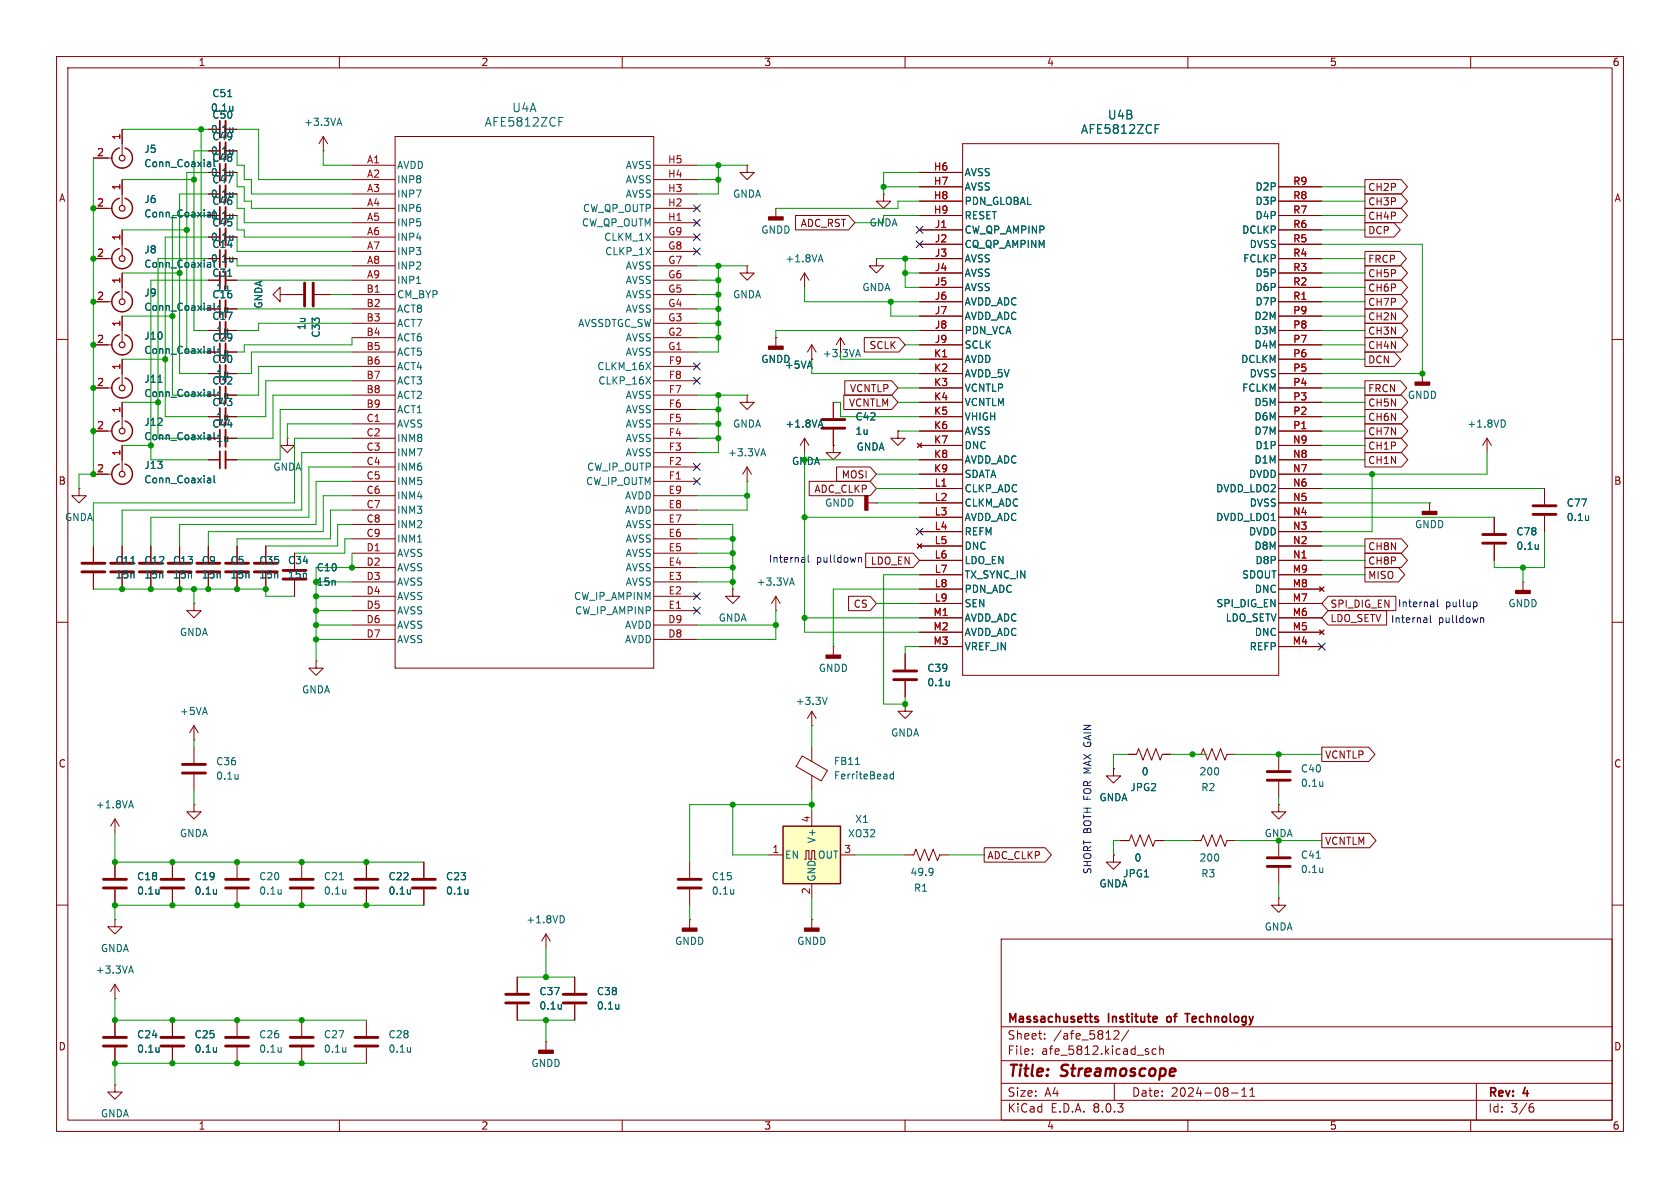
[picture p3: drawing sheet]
<svg xmlns="http://www.w3.org/2000/svg" width="297mm" height="210mm" viewBox="0 0 297 210" stroke-linecap="round" stroke-linejoin="round" font-family="sans-serif">
<g fill="none" stroke="#840000" stroke-width=".18">
<path d="M10 10h277v190h-277zM12 12h273v186h-273zM60 10v2M110 10v2M160 10v2M210 10v2M260 10v2M16.5 36.8h3.3M21.6 31.8v4.5M39.9 26.7h2M39.9 30.5h2M39.9 34.3h2"/>
<path d="M39.9 38.1h2M62.2 29.2h7.6M62.2 31.8h7.6M62.2 34.3h7.6M62.2 36.8h7.6M62.2 39.4h7.6M69.8 24.1h45.8v94h-45.8zM115.6 29.2h7.6M115.6 31.8h7.6M115.6 34.3h7.6M115.6 36.8h7.6M115.6 39.4h7.6"/>
<path d="M132.1 29.2v1.3h1.2l-1.2 1.3-1.3-1.3h1.3M132.1 29.2h.1M137.2 36.8h.1M137.2 36.8v1.6M156.2 34.3v1.3h1.3l-1.3 1.2-1.3-1.2h1.3M156.2 34.3h.1M10 60h2M16.5 45.7h3.3M16.5 53.3h3.3M21.6 40.6v4.6M21.6 48.3v4.5M21.6 55.9v4.6"/>
<path d="M36.8 49.5h2.1M36.8 54.6h2.1M39.9 41.9h2M39.9 49.5h2M39.9 54.6h2M39.9 45.7h2M49.5 52.1v-1.3l-1.2 1.3 1.2 1.2v-1.2h1.3M50.8 52.1h.1M50.8 52.1h2.8M55.6 52.1h2.8M62.2 41.9h7.6M62.2 44.5h7.6"/>
<path d="M62.2 47h7.6M62.2 49.5h7.6M62.2 52.1h7.6M62.2 54.6h7.6M62.2 57.2h7.6M62.2 59.7h7.6M115.6 41.9h7.6M115.6 44.5h7.6M115.6 47h7.6M115.6 49.5h7.6M115.6 52.1h7.6M115.6 54.6h7.6"/>
<path d="M115.6 57.2h7.6M115.6 59.7h7.6M137.2 59.7h.1M137.2 59.7v1.5M142.2 48.3l-.7 1.2M142.2 48.3v2.5M142.2 48.3l.8 1.2M148.6 59.7l-.8 1.3M148.6 59.7v2.5M148.6 59.7l.8 1.3M285 60h2M16.5 76.2h3.3"/>
<path d="M16.5 68.6h3.3M16.5 61h3.3M21.6 63.5v4.6M21.6 71.1v4.6M36.8 77.5h2.1M36.8 73.7h2.1M39.9 77.5h2M39.9 73.7h2M62.2 62.2h7.6M62.2 64.8h7.6M62.2 67.3h7.6M62.2 69.9h7.6"/>
<path d="M62.2 72.4h7.6M62.2 74.9h7.6M62.2 77.5h7.6M115.6 62.2h7.6M115.6 64.8h7.6M115.6 67.3h7.6M115.6 69.9h7.6M115.6 72.4h7.6M115.6 74.9h7.6M115.6 77.5h7.6M132.1 69.9v1.2h1.2l-1.2 1.3-1.3-1.3h1.3M132.1 69.9h.1"/>
<path d="M143.5 61l-.8 1.2M143.5 61v2.5M143.5 61l.8 1.2M251.5 66h.1M251.5 66v1.6M262.9 77.5l-.8 1.2M262.9 77.5v2.5M262.9 77.5l.8 1.2M16.5 96.5v2.8M21.6 96.5v2.8M31.7 96.5v2.8M36.8 81.3h2.1"/>
<path d="M39.9 81.3h2M41.9 96.5v2.8M47 96.5v2.8M62.2 80h7.6M62.2 82.6h7.6M62.2 85.1h7.6M62.2 87.6h7.6M62.2 90.2h7.6M62.2 92.7h7.6M62.2 95.3h7.6M62.2 97.8h7.6M115.6 80h7.6"/>
<path d="M115.6 82.6h7.6M115.6 85.1h7.6M115.6 87.6h7.6M115.6 90.2h7.6M115.6 92.7h7.6M115.6 95.3h7.6M115.6 97.8h7.6M252.7 88.9h.1M252.7 88.9v1.5M264.2 91.4v2.8M264.2 96.3v2.8M273 86.4v2.8"/>
<path d="M273 91.2v2.8M10 110h2M16.5 101.3v2.8M21.6 101.3v2.8M31.7 101.3v2.8M41.9 101.3v2.8M47 101.3v2.8M62.2 100.3h7.6M62.2 102.9h7.6M62.2 105.4h7.6M62.2 108h7.6M62.2 110.5h7.6"/>
<path d="M62.2 113h7.6M115.6 100.3h7.6M115.6 102.9h7.6M115.6 105.4h7.6M115.6 108h7.6M115.6 110.5h7.6M115.6 113h7.6M129.5 104.1v1.3h1.3l-1.3 1.3-1.2-1.3h1.2M129.5 104.1h.1M147.3 114.3h.1M147.3 114.3v1.5M160 115.6v2.8"/>
<path d="M285 110h2M141.8 133.6l4.5 2.6-1.1 1.8-4.5-2.5zM143.5 128.3h.1M143.5 125.7v2.6M143.5 132.1v2.5M143.5 137.1v2.6M143.5 125.7l-.8 1.3M143.5 125.7l.8 1.3M160 124.5v1.2h1.3l-1.3 1.3-1.3-1.3h1.3M160 124.5h.1M160 120.4v2.8M10 160h2"/>
<path d="M285 160h2M143.5 162.6h.1M143.5 162.6v1.5M177 166h108v32h-108zM60 198v2M110 198v2M160 198v2M177 194.5h108M177 191.5h108M177 187.5h108M177 181.5h108M182.5 186.3v.1"/>
<path d="M182.5 185.5v.1M184.7 183.6v.1M184.7 182.8v.1M197 182.3l.5-.1 .2 .1 .1 .3-.9 1.1h.9M197 191.5v3M199.5 182.1l-1.3 2M204.4 185.5l-.4-.1-.3 .3v.4l.1 .2h.6M205 185.5l.2-.1 .4 .1 .1 .9M205 184.9v1.5M210 198v2M217.7 193.2h1.2M219.5 193.8h.9"/>
<path d="M219.5 192.7l.5-.4v1.5M221 193.8h.8M221 192.7l.4-.4v1.5M260 198v2M261 191.5v6.5M270.6 195.7h.3l.3 .3-.1 .5-.5 .1M271 195.1l-.4 .1"/>
</g>
<g fill="none" stroke="#840000" stroke-width=".3">
<path d="M38.9 25.1v3.1M38.9 29v3M38.9 32.8v3M38.9 36.6v3M38.9 40.4v3M38.9 44.2v3M38.9 48v3.1M38.9 53.1v3M38.9 72.1v3.1M38.9 75.9v3.1M38.9 79.8v3M193.6 179.8h.5"/>
<path d="M206.3 179.8v.7M209.5 179.2h.8M209.9 179.2v1.5M193.6 180.1l.5 .2 .1 .2-.2 .2-.4-.1"/>
</g>
<path d="M39.9 25.1v3.1M39.9 29v3M39.9 32.8v3M39.9 36.6v3M39.9 40.4v3M39.9 44.2v3M39.9 48v3.1M39.9 53.1v3M39.9 72.1v3.1M39.9 75.9v3.1M39.9 79.8v3" fill="none" stroke="#840000" stroke-width=".33"/>
<g fill="none" stroke="#006464" stroke-width=".18">
<path d="M41.2 22.6v.8M41.2 26.4v.8M41.2 30.2v.9M41.2 34v.9M41.2 37.8v.9M98.8 21.5h.5M98.8 20.8h.7M36.8 54h.3l.1 .2v.7M37.2 46.6v.7M37.2 47.2l-.4 .1M37.2 54.8l-.4 .1M37.2 54.3l-.4 .1"/>
<path d="M37.8 53.6v1.1M37.9 47.2l.1 .1M40.3 48.8h.7M41.2 41.6v.9M41.2 45.5v.8M41.2 46.2h-.1M73.7 50.1h.7M144.8 45.9h.6M145.1 45l.4 1.3M27.9 67.6h.8M36.8 61.6h.3l.1 .2v.7M36.8 69.3h.3l.1 .1v.7"/>
<path d="M36.8 76.9h.3l.1 .2v.6M37.2 77.7h-.4M37.2 77.2h-.4M37.2 70.1h-.4M37.2 69.6h-.4M37.2 62.4l-.4 .1M37.2 61.9l-.4 .1M37.8 61.2v1.1M37.8 68.8v1.1M37.8 76.5v1.1M114.2 66.6l.8 1.3M115 66.6l-.8 1.3"/>
<path d="M151.4 62.7h.6M151.7 61.8l.4 1.3M265.7 74.2a.68 .68 0 0 1 .4 .7 .68 .68 0 0 1-.4 .6M23.2 99.6h.7M272 96.3v.8M272 97h-.1M280.8 91.2v.8M280.8 91.9v.1M146.2 123.3l-.4 1.2M151.2 135.1h.8M158 136.4v1.3M158 136.9l-.4-.1-.3 .3 .2 .5h.5"/>
<path d="M167.8 120.4v.8M167.8 121.1v.1"/>
</g>
<g fill="none" stroke="#840000" stroke-width=".51">
<path d="M53.8 50v4.1M55.4 50v4.1M14.5 99.6h4M19.6 99.6h4M29.7 99.6h4.1M39.9 99.6h4M45 99.6h4M262.1 96h4.1M262.1 94.5h4.1M271 90.9h4.1M271 89.4h4.1M14.5 101.1h4"/>
<path d="M19.6 101.1h4M29.7 101.1h4.1M39.9 101.1h4M45 101.1h4M158 118.6h4.1M158 120.1h4.1"/>
</g>
<path d="M21.1 35.1a1.81 1.81 0 0 0-1 2.7 1.81 1.81 0 0 0 3 0 1.81 1.81 0 0 0-1-2.7M21.1 43.9a1.81 1.81 0 0 0-1 2.8 1.81 1.81 0 0 0 3 0 1.81 1.81 0 0 0-1-2.8M21.1 51.6a1.81 1.81 0 0 0-1 2.8 1.81 1.81 0 0 0 3 0 1.81 1.81 0 0 0-1-2.8M21.1 59.2a1.81 1.81 0 0 0-1 2.8 1.81 1.81 0 0 0 3 0 1.81 1.81 0 0 0-1-2.8M21.1 74.4a1.81 1.81 0 0 0-1 2.8 1.81 1.81 0 0 0 3 0 1.81 1.81 0 0 0-1-2.8M21.1 66.8a1.81 1.81 0 0 0-1 2.8 1.81 1.81 0 0 0 3 0 1.81 1.81 0 0 0-1-2.8" fill="none" stroke="#840000" stroke-width=".25"/>
<g fill="none" stroke="#840000" stroke-width=".2">
<circle cx="21.6" cy="36.8" r=".51"/>
<circle cx="21.6" cy="53.3" r=".51"/>
<circle cx="21.6" cy="45.7" r=".51"/>
<circle cx="21.6" cy="68.6" r=".51"/>
<circle cx="21.6" cy="76.2" r=".51"/>
<circle cx="21.6" cy="61" r=".51"/>
</g>
<g fill="#840000" stroke="#840000" stroke-width=".25">
<path d="M135.9 61.2h2.5v.5h-2.5z"/>
<path d="M146 115.8h2.6v.5h-2.6z"/>
<path d="M250.2 67.6h2.5v.5h-2.5z"/>
<path d="M135.9 38.4h2.5v.5h-2.5z"/>
<path d="M251.5 90.4h2.5v.5h-2.5z"/>
<path d="M142.2 164.1h2.6v.5h-2.6z"/>
</g>
<path d="M138.4 146.1h10.2v10.1h-10.2z" fill="#ffffc2"/>
<path d="M21.1 26.2a1.81 1.81 0 0 0-1 2.8 1.81 1.81 0 0 0 3 0 1.81 1.81 0 0 0-1-2.8M21.1 82a1.81 1.81 0 0 0-1 2.8 1.81 1.81 0 0 0 3 0 1.81 1.81 0 0 0-1-2.8M138.4 146.1h10.2v10.1h-10.2z" fill="none" stroke="#840000" stroke-width=".25"/>
<g fill="none" stroke="#840000" stroke-width=".18">
<path d="M16.5 27.9h3.3M16.5 36.8h2.5M21.6 22.9v4.5M21.6 31.8v2.5M39.9 22.9h2M39.9 30.5h2M39.9 38.1h2M39.9 26.7h2M39.9 34.3h2M57.1 26.7h.1M57.1 24.1l-.7 1.3M57.1 24.1v2.6"/>
<path d="M57.1 24.1l.8 1.3M140.6 38.1h9.4l1.1 1.3-1.1 1.2h-9.4zM162.6 30.5h7.6M162.6 33h7.6M162.6 35.6h7.6M162.6 38.1h7.6M170.2 25.4h55.9v94h-55.9zM226.1 33h7.6M226.1 35.6h7.6M226.1 38.1h7.6M241.3 34.3h6.4l1.1 1.3-1.1 1.2h-6.4zM241.3 39.4h5.1l1.2 1.2-1.2 1.3h-5.1z"/>
<path d="M241.3 31.7h6.4l1.1 1.3-1.1 1.3h-6.4zM241.3 36.8h6.4l1.1 1.3-1.1 1.3h-6.4zM16.5 45.7h2.5M16.5 53.3h2.5M21.6 40.6v2.6M21.6 48.3v2.5M21.6 55.9v2.5M36.8 58.4h2.1M36.8 54.6h2.1M36.8 49.5h2.1M39.9 58.4h2M39.9 45.7h2"/>
<path d="M39.9 54.6h2M39.9 41.9h2M39.9 49.5h2M50.8 52.1h.1M50.8 52.1h2.8M55.6 52.1h2.8M132.1 47v1.3h1.2l-1.2 1.2-1.3-1.2h1.3M132.1 47h.1M137.2 59.7h.1M152.8 59.7h6.1l1.1 1.3-1.1 1.2h-6.1zM154.9 45.7v1.3h1.3l-1.3 1.3-1.2-1.3h1.2M154.9 45.7h.1"/>
<path d="M162.6 58.4h7.6M162.6 40.6h7.6M162.6 43.2h7.6M162.6 45.7h7.6M162.6 48.3h7.6M162.6 50.8h7.6M162.6 53.3h7.6M162.6 55.9h7.6M226.1 58.4h7.6M226.1 40.6h7.6M226.1 43.2h7.6M226.1 45.7h7.6"/>
<path d="M226.1 48.3h7.6M226.1 50.8h7.6M226.1 53.3h7.6M226.1 55.9h7.6M241.3 54.6h6.5l1.1 1.3-1.1 1.3h-6.5zM241.3 57.1h6.5l1.1 1.3-1.1 1.3h-6.5zM241.3 59.7h6.5l1.1 1.3-1.1 1.2h-6.5zM241.3 52.1h6.4l1.1 1.2-1.1 1.3h-6.4zM241.3 49.5h6.4l1.1 1.3-1.1 1.3h-6.4zM241.3 44.4h6.2l1.1 1.3-1.1 1.3h-6.2zM241.3 47h6.4l1.1 1.3-1.1 1.2h-6.4zM16.5 61h2.5"/>
<path d="M16.5 68.6h2.5M16.5 76.2h2.5M21.6 63.5v2.5M21.6 71.1v2.6M21.6 78.7v4.6M36.8 62.2h2.1M36.8 66h2.1M36.8 69.9h2.1M36.8 73.7h2.1M36.8 77.5h2.1M39.9 62.2h2M39.9 66h2"/>
<path d="M39.9 69.9h2M39.9 73.7h2M39.9 77.5h2M50.8 77.5v1.2h1.3l-1.3 1.3-1.3-1.3h1.3M50.8 77.5h.1M142.2 77.5l-.7 1.2M142.2 77.5v2.5M142.2 77.5l.8 1.2M147.3 78.7v1.3h1.3l-1.3 1.3-1.3-1.3h1.3M147.3 78.7h.1M147.3 71.1v2.8M147.3 75.9v2.8"/>
<path d="M149.2 69.8h8.4l1.1 1.3-1.1 1.3h-8.4zM149.3 67.3h8.3l1.1 1.3-1.1 1.3h-8.3zM158.7 76.2v1.3h1.3l-1.3 1.2-1.2-1.2h1.2M158.7 76.2h.1M162.2 78.4l.7 .7M162.6 66h7.6M162.6 61h7.6M162.6 63.5h7.6M162.6 68.6h7.6M162.6 71.1h7.6M162.6 73.7h7.6M162.6 76.2h7.6"/>
<path d="M162.6 78.7h7.6M162.9 78.4l-.7 .7M226.1 66h7.6M226.1 61h7.6M226.1 63.5h7.6M226.1 68.6h7.6M226.1 71.1h7.6M226.1 73.7h7.6M226.1 76.2h7.6M226.1 78.7h7.6M241.3 69.8h6.5l1.1 1.3-1.1 1.3h-6.5zM241.3 77.5h6.4l1.1 1.2-1.1 1.3h-6.4z"/>
<path d="M241.3 74.9h6.5l1.1 1.3-1.1 1.3h-6.5zM241.3 72.4h6.5l1.1 1.3-1.1 1.2h-6.5zM241.3 67.3h6.3l1.1 1.3-1.1 1.3h-6.3zM241.3 62.2h5.2l1.1 1.3-1.1 1.3h-5.2zM14 86.4v1.2h1.2l-1.2 1.3-1.3-1.3h1.3M14 86.4h.1M16.5 83.8h3.3M16.5 96.5v2.8M21.6 96.5v2.8M26.7 96.5v2.8M31.7 96.5v2.8M36.8 96.5v2.8"/>
<path d="M36.8 81.3h2.1M39.9 81.3h2M41.9 96.5v2.8M47 96.5v2.8M52.1 97.8v2.8M132.1 85.1h.1M132.1 82.6l-.8 1.2M132.1 82.6v2.5M132.1 82.6l.7 1.2M143.1 85.1h10.7l1.1 1.3-1.1 1.2h-10.7zM147.9 82.5h5.9l1.1 1.3-1.1 1.3h-5.9zM153 97.8h8.4l1.2 1.3-1.2 1.2h-8.4z"/>
<path d="M153.4 88.9h1.5M154.9 88.9h.1M162.2 96.1l.7 .8M162.6 88.9h7.6M162.6 83.8h7.6M162.6 81.3h7.6M162.6 86.4h7.6M162.6 91.4h7.6M162.6 94h7.6M162.6 96.5h7.6M162.6 99.1h7.6M162.9 96.1l-.7 .8"/>
<path d="M226.1 88.9h7.6M226.1 83.8h7.6M226.1 81.3h7.6M226.1 86.4h7.6M226.1 91.4h7.6M226.1 94h7.6M226.1 96.5h7.6M226.1 99.1h7.6M241.3 80h6.5l1.1 1.3-1.1 1.3h-6.5zM241.3 97.8h6.4l1.1 1.3-1.1 1.2h-6.4zM241.3 95.2h6.5l1.1 1.3-1.1 1.3h-6.5zM264.2 91.4v2.8"/>
<path d="M264.2 96.3v2.8M273 86.4v2.8M273 91.2v2.8M16.5 101.3v2.8M21.6 101.3v2.8M26.7 101.3v2.8M31.7 101.3v2.8M34.3 106.7v1.3h1.3l-1.3 1.2-1.3-1.2h1.3M34.3 106.7h.1M36.8 101.3v2.8M41.9 101.3v2.8M47 101.3v2.8"/>
<path d="M52.1 102.6v2.8M55.9 116.8v1.3h1.2l-1.2 1.3-1.3-1.3h1.3M55.9 116.8h.1M137.2 108h.1M137.2 105.4l-.8 1.3M137.2 105.4v2.6M137.2 105.4l.7 1.3M150 105.4h3.8l1.1 1.3-1.1 1.3h-3.8zM160 115.6v2.8M162.6 101.6h7.6M162.6 104.1h7.6M162.6 106.7h7.6"/>
<path d="M162.6 109.2h7.6M162.6 111.8h7.6M162.6 114.3h7.6M226.1 101.6h7.6M226.1 104.1h7.6M226.1 106.7h7.6M226.1 109.2h7.6M226.1 111.8h7.6M226.1 114.3h7.6M233.3 111.4l.8 .7M233.3 103.8l.8 .7M234.1 111.4l-.8 .7"/>
<path d="M234.1 103.8l-.8 .7M234.8 107.9h10.3v2.6h-10.3l-1.1-1.3zM234.8 105.4h12v2.6h-12l-1.1-1.3zM241.3 100.3h5.9l1.1 1.3-1.1 1.3h-5.9zM269.2 102.9h.1M269.2 102.9v1.5M34.3 130.8h.1M34.3 128.3v2.5M34.3 132.1v2.8M34.3 136.9v2.8M34.3 128.3l-.8 1.2M34.3 128.3l.8 1.2"/>
<path d="M160 120.4v2.8M196.8 135.9v1.3h1.3l-1.3 1.2-1.2-1.2h1.2M196.8 135.9h.1M199.4 133.4h1.5l.4-1.1 .8 2.1 .7-2.1 .8 2.1 .7-2.1 .8 2.1 .4-1h1.5M210.8 133.4h1.5l.4-1.1 .8 2.1 .7-2.1 .8 2.1 .8-2.1 .7 2.1 .4-1h1.5M226.1 133.4v2.7M226.1 138.2v2.8M233.7 132.1h8.3l1.1 1.3-1.1 1.2h-8.3zM20.3 144.8l-.7 1.3M20.3 144.8v2.5M20.3 152.4v2.8M20.3 157.2v2.8"/>
<path d="M20.3 144.8l.8 1.3M30.5 152.4v2.8M30.5 157.2v2.8M34.3 142.2v1.3h1.3l-1.3 1.3-1.3-1.3h1.3M34.3 142.2h.1M41.9 152.4v2.8M41.9 157.2v2.8M53.3 152.4v2.8M53.3 157.2v2.8M64.8 152.4v2.8M64.8 157.2v2.8M74.9 152.4v2.8"/>
<path d="M74.9 157.2v2.8M121.9 152.4v2.8M121.9 157.2v2.8M135.9 151.1h2.5M142.2 151.9h.3v-1.5h.5v1.5h.5v-1.5h.5v1.5h.3M143.5 143.5v2.6M143.5 156.2v2.6M148.6 151.1h2.5M160 151.1h1.5l.4-1 .8 2 .7-2 .8 2 .8-2 .7 2 .4-1h1.5M174 149.9h10.8l1.1 1.2-1.1 1.3h-10.8zM196.8 151.1v1.3h1.3l-1.3 1.3-1.2-1.3h1.2M196.8 151.1h.1"/>
<path d="M198.1 148.6h1.5l.4-1 .8 2 .7-2 .8 2 .8-2 .7 2 .4-1h1.5M210.8 148.6h1.5l.4-1 .8 2 .7-2 .8 2 .8-2 .7 2 .4-1h1.5M226.1 142.2v1.3h1.2l-1.2 1.3-1.3-1.3h1.3M226.1 142.2h.1M226.1 158.8v1.2h1.2l-1.2 1.3-1.3-1.3h1.3M226.1 158.8h.1M226.1 148.6v2.8M226.1 153.4v2.8M233.7 147.3h8.5l1.1 1.3-1.1 1.3h-8.5zM20.3 176.5h.1M20.3 162.6v1.2h1.3l-1.3 1.3-1.3-1.3h1.3M20.3 162.6h.1"/>
<path d="M20.3 174v2.5M20.3 174l-.7 1.3M20.3 174l.8 1.3M91.4 172.7v2.8M91.4 177.5v2.8M96.5 165.1v2.5M96.5 165.1l-.7 1.3M96.5 165.1l.8 1.3M101.6 172.7v2.8M101.6 177.5v2.8M121.9 162.6h.1M121.9 162.6v1.5"/>
<path d="M20.3 191.8v1.2h1.3l-1.3 1.3-1.3-1.3h1.3M20.3 191.8h.1M20.3 180.3v2.8M20.3 185.2v2.8M30.5 180.3v2.8M30.5 185.2v2.8M41.9 180.3v2.8M41.9 185.2v2.8M53.3 180.3v2.8M53.3 185.2v2.8M64.8 180.3v2.8M64.8 185.2v2.8"/>
<path d="M96.5 184.2h.1M96.5 184.2v1.5"/>
</g>
<g fill="#840000" stroke="#840000" stroke-width=".25">
<path d="M152.9 87.6h.5v2.6h-.5z"/>
<path d="M95.2 185.7h2.6v.5h-2.6z"/>
<path d="M120.6 164.1h2.6v.5h-2.6z"/>
<path d="M268 104.4h2.5v.5h-2.5z"/>
</g>
<g fill="none" stroke="#006464" stroke-width=".18">
<path d="M40.3 17.1h.7M41.2 18.8v.8M36.8 28.6h.3M36.8 29h.3M37.2 28.8v.7M37.2 29.4l-.4 .1M37.9 29.4l.1 .1M41.2 22.6v.8M41.2 26.4v.8M41.2 30.2v.9M41.2 34v.9M41.2 37.8v.9"/>
<path d="M59.7 21.8h.6M60 20.9l.4 1.3M204.2 22.8h.5M204.2 22h.7M36.8 54h.3l.1 .2v.7M37.2 46.6v.7M37.2 47.2l-.4 .1M37.2 54.8l-.4 .1M37.2 54.3l-.4 .1M37.8 53.6v1.1M37.9 47.2l.1 .1M40.3 48.8h.7"/>
<path d="M41.2 41.6v.9M41.2 45.5v.8M41.2 46.2h-.1M27.9 67.6h.8M36.8 61.6h.3l.1 .2v.7M36.8 69.3h.3l.1 .1v.7M36.8 76.9h.3l.1 .2v.6M37.2 62.4l-.4 .1M37.2 61.9l-.4 .1M37.2 77.7h-.4M37.2 77.2h-.4M37.2 70.1h-.4"/>
<path d="M37.2 69.6h-.4M37.8 61.2v1.1M37.8 68.8v1.1M37.8 76.5v1.1M134.9 79.3l.4 1.3M144.8 75.1h.6M145.1 74.2l.4 1.3M23.2 99.6h.7M36.8 84.5h.3l.1 .2v.7M37.2 85.3l-.4 .1M37.2 84.8l-.4 .1M37.8 84.1v1.1l.2 .2"/>
<path d="M134.6 80.2h.6M272 96.3v.8M272 97h-.1M280.8 91.2v.8M280.8 91.9v.1M139.7 103.1h.6M140 102.2l.4 1.2M42.1 136.9v.8M42.1 137.6l-.1 .1M167.8 120.4v.8M167.8 121.1v.1M233.9 138.2v.8"/>
<path d="M233.9 138.9h-.1M22.9 142.5h.6M23.2 141.5l.4 1.3M28.1 157.2v.9M28.1 157.9v.1M38.3 157.2v.9M38.3 157.9l-.1 .1M49.7 157.2v.9M49.7 157.9l-.1 .1M60 155.5h.7M61.1 157.2v.9M61.1 157.9v.1"/>
<path d="M72.6 157.2v.9M72.6 157.9l-.1 .1M82.7 157.2v.9M82.7 157.9v.1M129.7 157.2v.9M129.7 157.9v.1M164.8 153.5l.1 .1a1.07 1.07 0 0 1-.1 1M164.9 154l-.1 .2M232.7 151.7h.7M233.9 153.4v.8M233.9 154.1l-.1 .1M22.9 171.7h.6"/>
<path d="M23.2 170.8l.4 1.2M99.2 177.5v.9M99.2 178.3h.1M99.3 161.9a.68 .68 0 0 1 .5 .6 .68 .68 0 0 1-.5 .6M109.4 177.5v.9M109.4 178.3h-.1M28.1 185.2v.8M28.1 185.9h.1M38.3 185.2v.8M38.3 185.9h-.1M49.7 185.2v.8M49.7 185.9h-.1"/>
<path d="M61.1 185.2v.8M61.1 185.9h.1M72.6 185.2v.8M72.6 185.9h-.1"/>
</g>
<path d="M39.9 21.3v3.1M39.9 56.9v3M39.9 60.7v3.1M39.9 64.5v3.1M39.9 68.3v3.1" fill="none" stroke="#840000" stroke-width=".33"/>
<path d="M38.9 21.3v3.1M38.9 56.9v3M38.9 60.7v3.1M38.9 64.5v3.1M38.9 68.3v3.1" fill="none" stroke="#840000" stroke-width=".3"/>
<g fill="none" stroke="#840000" stroke-width=".51">
<path d="M145.3 74.2h4.1M145.3 75.7h4.1M24.6 99.6h4.1M34.8 99.6h4.1M24.6 101.1h4.1M34.8 101.1h4.1M50 100.8h4.1M50 102.4h4.1M32.3 136.7h4M32.3 135.1h4M224 137.9h4.1M224 136.4h4.1"/>
<path d="M18.3 157h4.1M18.3 155.4h4.1M28.4 157h4.1M28.4 155.4h4.1M39.9 157h4M39.9 155.4h4M51.3 157h4.1M51.3 155.4h4.1M62.7 157h4.1M62.7 155.4h4.1M72.9 157h4.1M72.9 155.4h4.1"/>
<path d="M119.9 157h4.1M119.9 155.4h4.1M224 153.2h4.1M224 151.6h4.1M89.4 177.3h4.1M89.4 175.8h4.1M99.6 177.3h4M99.6 175.8h4M18.3 184.9h4.1M18.3 183.4h4.1M28.4 184.9h4.1M28.4 183.4h4.1"/>
<path d="M39.9 184.9h4M39.9 183.4h4M51.3 184.9h4.1M51.3 183.4h4.1M62.7 184.9h4.1M62.7 183.4h4.1"/>
</g>
<g fill="none" stroke="#840000" stroke-width=".2">
<circle cx="21.6" cy="27.9" r=".51"/>
<circle cx="21.6" cy="83.8" r=".51"/>
</g>
<g fill="none" stroke="#0000c2" stroke-width=".18">
<path d="M142.2 98.6l.1 .8M142.3 99.3l-.1 .1M142.3 98.8l-.1 .1M142.9 98.1v1.1l.2 .2M151.8 98.7l.2-.2 .3 .1v.8M252.2 109.3l.1 .8M252.3 110l-.2 .1M252.3 109.5l-.2 .1M252.9 108.8v1.1l.1 .2M253.4 106.5l.1 .8M253.5 107.2l-.1 .1M253.5 106.7l-.1 .1"/>
<path d="M254.1 106v1.1l.2 .2M260.6 106.4l.4 .1 .1 .2v.4l-.5 .2M261.8 109.3l.1-.1 .3 .1 .1 .8"/>
</g>
<g fill="none" stroke="#009600" stroke-width=".18">
<path d="M16.5 27.9v55.9h-2.5v2.6M21.6 31.8h12.7M21.6 22.9h15.2M35.6 22.9v31.7M36.8 34.3h-5.1v31.7h5.1M36.8 38.1h-6.3v31.8h6.3M36.8 30.5h-3.8v31.7h3.8M36.8 26.7h-2.5v31.7h2.5M41.9 26.7v2.5h1.3v2.6h1.2v2.5h17.8M41.9 30.5v2.5h1.3v2.6h1.2v1.2h17.8M41.9 22.9h3.8v8.9h16.5M41.9 34.3v2.5h1.3v2.6h19"/>
<path d="M41.9 38.1v2.5h1.3v1.3h19M57.1 26.7v2.5h5.1M123.2 29.2h8.9M123.2 31.8h3.8M127 29.2v5.1h-3.8M156.2 33h6.4M162.6 35.6h-3.9v1.2h-21.5M162.6 38.1h-6.4v1.3h-5.1M162.6 30.5h-6.4v3.8M233.7 33h7.6M233.7 35.6h7.6M233.7 38.1h7.6"/>
<path d="M21.6 40.6h11.4M21.6 48.3h10.1M21.6 55.9h8.9M36.8 41.9h-7.6v31.8h7.6M36.8 49.5h-10.1v31.8h10.1M36.8 45.7h-8.9v31.8h8.9M41.9 41.9v2.6h20.3M41.9 45.7v1.3h20.3M41.9 49.5h20.3M41.9 54.6h20.3M58.4 52.1h3.8M62.2 57.2h-16.5v1.2h-3.8"/>
<path d="M62.2 59.7v1.3h-19v1.2h-1.3M123.2 49.5h3.8M123.2 47h8.9M123.2 54.6h3.8M123.2 57.2h3.8M123.2 52.1h3.8M123.2 59.7h3.8M127 47v15.2h-3.8M142.2 50.8v2.5h20.4M154.9 45.7h7.7M157.5 53.3v2.6h5.1M160 45.7v5.1h2.6"/>
<path d="M160 48.3h2.6M162.6 58.4h-25.4v1.3M233.7 43.2h17.8v22.8h-17.8M233.7 40.6h7.6M233.7 45.7h7.6M233.7 48.3h7.6M233.7 50.8h7.6M233.7 55.9h7.6M233.7 53.3h7.6M233.7 58.4h7.6M21.6 71.1h6.3M21.6 63.5h7.6"/>
<path d="M21.6 78.7h5.1M62.2 62.2h-17.8v3.8h-2.5M62.2 64.8h-16.5v5.1h-3.8M62.2 69.9h-13.9v7.6h-6.4M62.2 67.3h-15.2v6.4h-5.1M62.2 72.4h-12.7v8.9h-7.6M62.2 77.5h-10.1v11.4h-35.6v7.6M62.2 74.9h-11.4v2.6M123.2 69.9h8.9M123.2 72.4h3.8M123.2 77.5h3.8M123.2 74.9h3.8"/>
<path d="M127 69.9v10.1h-3.8M143.5 63.5v2.5h19.1M147.3 71.1h1.3v2.6h14M148.6 63.5h14M158.7 76.2h3.9M158.7 71.1h3.9M158.7 68.6h3.9M160 61h2.6M233.7 73.7h7.6M233.7 76.2h7.6M233.7 71.1h7.6M233.7 68.6h7.6"/>
<path d="M233.7 63.5h7.6M233.7 61h7.6M233.7 78.7h7.6M62.2 90.2h-3.8v5.1h-16.5v1.2M62.2 87.6h-5.1v6.4h-20.3v2.5M62.2 80h-8.9v10.2h-31.7v6.3M62.2 95.3h-1.2v2.5h-8.9M62.2 82.6h-7.6v8.8h-27.9v5.1M62.2 85.1h-6.3v7.6h-24.2v3.8M62.2 92.7h-2.5v3.8h-12.7M62.2 97.8v2.5h-6.3v16.5M123.2 87.6h8.9"/>
<path d="M123.2 95.3h6.3M123.2 92.7h6.3v11.4M123.2 97.8h6.3M132.1 85.1v5.1h-8.9M142.2 81.3h20.4M142.2 80v31.8h20.4M142.2 91.4h20.4M154.9 86.4h7.7M154.9 83.8h7.7M154.9 88.9h7.7M233.7 81.3h7.6M233.7 86.4h39.3"/>
<path d="M233.7 91.4h30.5M233.7 88.9h19M233.7 96.5h7.6M233.7 99.1h7.6M242.6 83.8v10.2h-8.9M262.9 80v3.8h-29.2M273 94v6.3h-8.8v-1.2M16.5 104.1h30.5v1.3h5.1M34.3 104.1v2.6M55.9 113h6.3M55.9 105.4h6.3M55.9 102.9h6.3"/>
<path d="M55.9 108h6.3M55.9 110.5h6.3M123.2 102.9h6.3M123.2 100.3h6.3M123.2 110.5h14M137.2 108v5h-14M142.2 109.2h20.4M154.9 106.7h7.7M162.6 104.1h-15.3v10.2M162.6 114.3h-2.6v1.3M162.6 101.6h-6.4v22.9h3.8v-1.3M233.7 101.6h7.6"/>
<path d="M269.2 100.3v2.6M34.3 130.8v1.3M34.3 139.7v2.5M143.5 128.3v3.8M143.5 139.7v3.8M199.4 133.4h-2.6v2.5M207 133.4h6.4M218.4 133.4h15.3M20.3 147.3v5.1h54.6M129.5 142.2v8.9h6.4M143.5 158.8v3.8M143.5 142.2h-21.6v10.2"/>
<path d="M151.1 151.1h8.9M167.6 151.1h6.4M198.1 148.6h-1.3v2.5M205.7 148.6h5.1M218.4 148.6h15.3M226.1 141v1.2M226.1 156.2v2.6M20.3 176.5v3.8h44.5M74.9 160h-54.6v2.6M91.4 172.7h10.2M96.5 167.6v5.1M121.9 160v2.6"/>
<path d="M64.8 188h-44.5v3.8M91.4 180.3h10.2M96.5 180.3v3.9"/>
</g>
<g fill="none" stroke="#000084" stroke-width=".18">
<path d="M122.6 38.8l1.2 1.2M122.6 36.2l1.2 1.2M123.8 38.8l-1.2 1.2M123.8 36.2l-1.2 1.2M122.6 41.3l1.2 1.2M122.6 43.8l1.2 1.3M123.8 41.3l-1.2 1.2M123.8 43.8l-1.2 1.3M162 40l1.2 1.2M162 42.6l1.2 1.2M163.2 40l-1.2 1.2M163.2 42.6l-1.2 1.2"/>
<path d="M122.6 64.2l1.2 1.2M122.6 66.7l1.2 1.2M123.8 64.2l-1.2 1.2M123.8 66.7l-1.2 1.2M122.6 84.5l1.2 1.2M122.6 81.9l1.2 1.3M123.8 84.5l-1.2 1.2M123.8 81.9l-1.2 1.3M162 93.4l1.2 1.2M163.2 93.4l-1.2 1.2M122.6 104.8l1.2 1.2M122.6 107.3l1.2 1.3"/>
<path d="M123.8 104.8l-1.2 1.2M123.8 107.3l-1.2 1.3M233.1 113.7l1.2 1.2M234.3 113.7l-1.2 1.2"/>
</g>
<g fill="#009600" stroke="#009600" stroke-width=".18">
<circle cx="55.9" cy="108" r=".46"/>
<circle cx="55.9" cy="110.5" r=".46"/>
<circle cx="55.9" cy="113" r=".46"/>
<circle cx="62.2" cy="100.3" r=".46"/>
<circle cx="127" cy="59.7" r=".46"/>
<circle cx="127" cy="54.6" r=".46"/>
<circle cx="127" cy="52.1" r=".46"/>
<circle cx="142.2" cy="91.4" r=".46"/>
<circle cx="127" cy="57.2" r=".46"/>
<circle cx="127" cy="69.9" r=".46"/>
<circle cx="16.5" cy="53.3" r=".46"/>
<circle cx="16.5" cy="68.6" r=".46"/>
<circle cx="16.5" cy="61" r=".46"/>
<circle cx="29.2" cy="63.5" r=".46"/>
<circle cx="30.5" cy="55.9" r=".46"/>
<circle cx="27.9" cy="71.1" r=".46"/>
<circle cx="16.5" cy="45.7" r=".46"/>
<circle cx="31.7" cy="48.3" r=".46"/>
<circle cx="34.3" cy="31.8" r=".46"/>
<circle cx="35.6" cy="22.9" r=".46"/>
<circle cx="16.5" cy="36.8" r=".46"/>
<circle cx="33" cy="40.6" r=".46"/>
<circle cx="16.5" cy="76.2" r=".46"/>
<circle cx="26.7" cy="78.7" r=".46"/>
<circle cx="129.5" cy="102.9" r=".46"/>
<circle cx="132.1" cy="87.6" r=".46"/>
<circle cx="129.5" cy="95.3" r=".46"/>
<circle cx="129.5" cy="100.3" r=".46"/>
<circle cx="129.5" cy="97.8" r=".46"/>
<circle cx="160" cy="48.3" r=".46"/>
<circle cx="157.5" cy="53.3" r=".46"/>
<circle cx="143.5" cy="142.2" r=".46"/>
<circle cx="142.2" cy="109.2" r=".46"/>
<circle cx="160" cy="124.5" r=".46"/>
<circle cx="127" cy="29.2" r=".46"/>
<circle cx="127" cy="31.8" r=".46"/>
<circle cx="127" cy="49.5" r=".46"/>
<circle cx="127" cy="47" r=".46"/>
<circle cx="127" cy="72.4" r=".46"/>
<circle cx="127" cy="74.9" r=".46"/>
<circle cx="160" cy="45.7" r=".46"/>
<circle cx="156.2" cy="33" r=".46"/>
<circle cx="127" cy="77.5" r=".46"/>
<circle cx="47" cy="104.1" r=".46"/>
<circle cx="41.9" cy="104.1" r=".46"/>
<circle cx="36.8" cy="104.1" r=".46"/>
<circle cx="31.7" cy="104.1" r=".46"/>
<circle cx="26.7" cy="104.1" r=".46"/>
<circle cx="55.9" cy="105.4" r=".46"/>
<circle cx="55.9" cy="102.9" r=".46"/>
<circle cx="64.8" cy="152.4" r=".46"/>
<circle cx="64.8" cy="160" r=".46"/>
<circle cx="96.5" cy="180.3" r=".46"/>
<circle cx="53.3" cy="180.3" r=".46"/>
<circle cx="96.5" cy="172.7" r=".46"/>
<circle cx="30.5" cy="152.4" r=".46"/>
<circle cx="20.3" cy="152.4" r=".46"/>
<circle cx="16.5" cy="83.8" r=".46"/>
<circle cx="21.6" cy="104.1" r=".46"/>
<circle cx="34.3" cy="104.1" r=".46"/>
<circle cx="41.9" cy="160" r=".46"/>
<circle cx="30.5" cy="160" r=".46"/>
<circle cx="20.3" cy="160" r=".46"/>
<circle cx="53.3" cy="152.4" r=".46"/>
<circle cx="53.3" cy="160" r=".46"/>
<circle cx="41.9" cy="152.4" r=".46"/>
<circle cx="30.5" cy="180.3" r=".46"/>
<circle cx="30.5" cy="188" r=".46"/>
<circle cx="41.9" cy="180.3" r=".46"/>
<circle cx="53.3" cy="188" r=".46"/>
<circle cx="41.9" cy="188" r=".46"/>
<circle cx="20.3" cy="180.3" r=".46"/>
<circle cx="20.3" cy="188" r=".46"/>
<circle cx="226.1" cy="133.4" r=".46"/>
<circle cx="226.1" cy="148.6" r=".46"/>
<circle cx="210.8" cy="133.4" r=".46"/>
<circle cx="242.6" cy="83.8" r=".46"/>
<circle cx="269.2" cy="100.3" r=".46"/>
<circle cx="251.5" cy="66" r=".46"/>
<circle cx="137.2" cy="110.5" r=".46"/>
<circle cx="129.5" cy="142.2" r=".46"/>
</g>
<g font-size="2.8" fill="#840000">
<text x="178" y="190.9">Title:</text>
<text x="187.7" y="190.9">Streamoscope</text>
</g>
<g font-size="2.1" fill="#006464">
<text x="85.6" y="22.6">AFE5812ZCF</text>
<text x="90.5" y="20">U4A</text>
<text x="191" y="23.9">AFE5812ZCF</text>
<text x="195.8" y="21.3">U4B</text>
</g>
<g font-size="2.1" fill="#840000">
<text x="178" y="184">Sheet:</text>
<text x="178" y="181.2">Massachusetts</text>
<text x="186.2" y="184">/afe_5812/</text>
<text x="196" y="181.2">Institute</text>
<text x="207" y="181.2">of</text>
<text x="210.9" y="181.2">Technology</text>
<text x="178" y="186.7">File:</text>
<text x="184.1" y="186.7">afe_5812.kicad_sch</text>
<text x="178" y="196.9">KiCad</text>
<text x="178" y="194.1">Size:</text>
<text x="184.7" y="194.1">A4</text>
<text x="185.7" y="196.9">E.D.A.</text>
<text x="193.3" y="196.9">8.0.3</text>
<text x="200" y="194.1">Date:</text>
<text x="207" y="194.1">2024-08-11</text>
<text x="263" y="194.3">Rev:</text>
<text x="263" y="196.9">Id:</text>
<text x="267.1" y="196.9">3/6</text>
<text x="269.4" y="194.3">4</text>
</g>
<g font-size="1.8" fill="#840000">
<text x="35" y="11.9">1</text>
<text x="85" y="11.9">2</text>
<text x="135" y="11.9">3</text>
<text x="185" y="11.9">4</text>
<text x="235" y="11.9">5</text>
<text x="285" y="11.9">6</text>
<text x="10.3" y="35.9">A</text>
<text x="241.8" y="34">CH2P</text>
<text x="285.3" y="35.9">A</text>
<text x="25.4" y="38.6">Conn_Coaxial 0.1u</text>
<text x="141.5" y="40.3">ADC_RST</text>
<text x="241.8" y="36.5">CH3P</text>
<text x="241.8" y="41.6">DCP</text>
<text x="241.8" y="39.1">CH4P</text>
<text x="37.2" y="46.6">0.1u</text>
<text x="241.8" y="46.7">FRCP</text>
<text x="241.8" y="51.8">CH6P</text>
<text x="241.8" y="49.2">CH5P</text>
<text x="241.8" y="56.8">CH2N</text>
<text x="241.8" y="59.4">CH3N</text>
<text x="241.8" y="54.3">CH7P</text>
<text x="138.6" y="65.4">+5VA</text>
<text x="153.6" y="61.9">SCLK</text>
<text x="241.8" y="61.9">CH4N</text>
<text x="241.8" y="64.5">DCN</text>
<text x="150.2" y="69.5">VCNTLP</text>
<text x="241.8" y="69.5">FRCN</text>
<text x="150" y="72.1">VCNTLM</text>
<text x="241.8" y="72.1">CH5N</text>
<text x="241.8" y="77.2">CH7N</text>
<text x="241.8" y="74.6">CH6N</text>
<text x="241.8" y="82.2">CH1N</text>
<text x="241.8" y="79.7">CH1P</text>
<text x="10.3" y="85.9">B</text>
<text x="143.9" y="87.3">ADC_CLKP</text>
<text x="148.7" y="84.8">MOSI</text>
<text x="285.3" y="85.9">B</text>
<text x="153.9" y="100">LDO_EN</text>
<text x="241.8" y="100">CH8P</text>
<text x="241.8" y="97.5">CH8N</text>
<text x="150.8" y="107.6">CS</text>
<text x="235.1" y="107.6">SPI_DIG_EN</text>
<text x="241.8" y="102.6">MISO</text>
<text x="235.1" y="110.2">LDO_SETV</text>
<text x="10.3" y="135.9">C</text>
<text x="234.2" y="134.3">VCNTLP</text>
<text x="285.3" y="135.9">C</text>
<text x="234.2" y="149.5">VCNTLM</text>
<text x="174.5" y="152.1">ADC_CLKP</text>
<text x="10.3" y="185.9">D</text>
<text x="285.3" y="185.9">D</text>
<text x="35" y="199.9">1</text>
<text x="85" y="199.9">2</text>
<text x="135" y="199.9">3</text>
<text x="185" y="199.9">4</text>
<text x="235" y="199.9">5</text>
<text x="285" y="199.9">6</text>
</g>
<g font-size="1.8" fill="#006464">
<text x="37.4" y="17.4">C51</text>
<text x="37.2" y="23.7">0.1u</text>
<text x="37.2" y="19.9">0.1u</text>
<text x="37.4" y="21.2">C50</text>
<text x="53.7" y="22.5">+3.3VA</text>
<text x="25.4" y="27.2">J5</text>
<text x="25.4" y="29.8">Conn_Coaxial</text>
<text x="37.2" y="27.5">0.1u</text>
<text x="37.4" y="25">C49</text>
<text x="37.4" y="28.8">C48</text>
<text x="37.2" y="31.3">0.1u</text>
<text x="37.2" y="35.2">0.1u</text>
<text x="37.4" y="32.6">C47</text>
<text x="70.1" y="30.1">AVDD</text>
<text x="70.1" y="32.6">INP8</text>
<text x="70.1" y="35.2">INP7</text>
<text x="110.5" y="35.2">AVSS</text>
<text x="110.5" y="32.6">AVSS</text>
<text x="110.5" y="30.1">AVSS</text>
<text x="129.5" y="35.2">GNDA</text>
<text x="170.4" y="31.3">AVSS</text>
<text x="170.4" y="33.9">AVSS</text>
<text x="221.9" y="33.9">D2P</text>
<text x="25.4" y="36.1">J6</text>
<text x="37.4" y="36.4">C46</text>
<text x="37.4" y="40.2">C45</text>
<text x="70.1" y="37.7">INP6</text>
<text x="70.1" y="40.2">INP5</text>
<text x="102.8" y="40.2">CW_QP_OUTM</text>
<text x="103" y="37.7">CW_QP_OUTP</text>
<text x="134.5" y="41.5">GNDD</text>
<text x="153.6" y="40.2">GNDA</text>
<text x="170.4" y="36.4">PDN_GLOBAL</text>
<text x="170.4" y="39">RESET</text>
<text x="170.4" y="41.5">CW_QP_AMPINP</text>
<text x="219.5" y="41.5">DCLKP</text>
<text x="221.9" y="39">D4P</text>
<text x="221.9" y="36.4">D3P</text>
<text x="25.4" y="45">J8</text>
<text x="25.4" y="47.5">Conn_Coaxial</text>
<text x="37.2" y="42.8">0.1u</text>
<text x="37.4" y="44">C14</text>
<text x="70.1" y="42.8">INP4</text>
<text x="70.1" y="45.3">INP3</text>
<text x="70.1" y="47.9">INP2</text>
<text x="106.7" y="42.8">CLKM_1X</text>
<text x="106.9" y="45.3">CLKP_1X</text>
<text x="110.5" y="47.9">AVSS</text>
<text x="138.8" y="46.6">+1.8VA</text>
<text x="170.4" y="44">CQ_QP_AMPINM</text>
<text x="170.4" y="46.6">AVSS</text>
<text x="219.7" y="46.6">FCLKP</text>
<text x="220.8" y="44">DVSS</text>
<text x="25.4" y="52.6">J9</text>
<text x="37.4" y="49.1">C31</text>
<text x="37.4" y="52.9">C16</text>
<text x="38.1" y="51.7">1u</text>
<text x="70.1" y="50.4">INP1</text>
<text x="70.1" y="52.9">CM_BYP</text>
<text x="110.5" y="52.9">AVSS</text>
<text x="110.5" y="50.4">AVSS</text>
<text x="129.5" y="52.9">GNDA</text>
<text x="152.4" y="51.7">GNDA</text>
<text x="170.4" y="49.1">AVSS</text>
<text x="170.4" y="51.7">AVSS</text>
<text x="221.9" y="51.7">D6P</text>
<text x="221.9" y="49.1">D5P</text>
<text x="25.4" y="55.2">Conn_Coaxial</text>
<text x="37.4" y="56.7">C17</text>
<text x="38.1" y="59.3">1u</text>
<text x="38.1" y="55.5">1u</text>
<text x="46.6" y="54.7" transform="rotate(-90 46.6 54.7)">GNDA</text>
<text x="54.2" y="58.5" transform="rotate(-90 54.2 58.5)">1u</text>
<text x="56.7" y="59.8" transform="rotate(-90 56.7 59.8)">C33</text>
<text x="70.1" y="55.5">ACT8</text>
<text x="70.1" y="58">ACT7</text>
<text x="102.1" y="58">AVSSDTGC_SW</text>
<text x="110.5" y="55.5">AVSS</text>
<text x="170.4" y="54.2">AVDD_ADC</text>
<text x="170.4" y="56.7">AVDD_ADC</text>
<text x="170.4" y="59.3">PDN_VCA</text>
<text x="221.7" y="59.3">D3M</text>
<text x="221.7" y="56.7">D2M</text>
<text x="221.9" y="54.2">D7P</text>
<text x="25.4" y="62.8">Conn_Coaxial</text>
<text x="25.4" y="60.2">J10</text>
<text x="37.4" y="60.6">C29</text>
<text x="37.4" y="64.4">C30</text>
<text x="38.1" y="63.1">1u</text>
<text x="70.1" y="60.6">ACT6</text>
<text x="70.1" y="63.1">ACT5</text>
<text x="70.1" y="65.6">ACT4</text>
<text x="105.5" y="65.6">CLKM_16X</text>
<text x="110.5" y="63.1">AVSS</text>
<text x="110.5" y="60.6">AVSS</text>
<text x="134.5" y="64.4">GNDD</text>
<text x="170.4" y="61.8">SCLK</text>
<text x="170.4" y="64.4">AVDD</text>
<text x="219.3" y="64.4">DCLKM</text>
<text x="221.7" y="61.8">D4M</text>
<text x="25.4" y="70.4">Conn_Coaxial</text>
<text x="25.4" y="67.9">J11</text>
<text x="37.4" y="72">C43</text>
<text x="37.4" y="68.2">C32</text>
<text x="38.1" y="70.7">1u</text>
<text x="38.1" y="66.9">1u</text>
<text x="70.1" y="68.2">ACT3</text>
<text x="70.1" y="70.7">ACT2</text>
<text x="105.7" y="68.2">CLKP_16X</text>
<text x="110.5" y="70.7">AVSS</text>
<text x="170.4" y="66.9">AVDD_5V</text>
<text x="170.4" y="69.4">VCNTLP</text>
<text x="170.4" y="72">VCNTLM</text>
<text x="219.5" y="69.4">FCLKM</text>
<text x="220.8" y="66.9">DVSS</text>
<text x="221.7" y="72">D5M</text>
<text x="248.8" y="70.7">GNDD</text>
<text x="25.4" y="75.5">J12</text>
<text x="37.4" y="75.8">C44</text>
<text x="38.1" y="74.5">1u</text>
<text x="70.1" y="73.3">ACT1</text>
<text x="70.1" y="75.8">AVSS</text>
<text x="110.5" y="75.8">AVSS</text>
<text x="110.5" y="73.3">AVSS</text>
<text x="129.5" y="75.8">GNDA</text>
<text x="138.8" y="75.8">+1.8VA</text>
<text x="151.1" y="77.1">1u</text>
<text x="151.1" y="74.5">C42</text>
<text x="170.4" y="74.5">VHIGH</text>
<text x="170.4" y="77.1">AVSS</text>
<text x="221.7" y="77.1">D7M</text>
<text x="221.7" y="74.5">D6M</text>
<text x="259.3" y="75.8">+1.8VD</text>
<text x="25.4" y="78">Conn_Coaxial</text>
<text x="25.4" y="83.1">J13</text>
<text x="38.1" y="78.3">1u</text>
<text x="48.2" y="83.4">GNDA</text>
<text x="70.1" y="78.3">INM8</text>
<text x="70.1" y="80.9">INM7</text>
<text x="70.1" y="83.4">INM6</text>
<text x="103.7" y="83.4">CW_IP_OUTP</text>
<text x="110.5" y="80.9">AVSS</text>
<text x="110.5" y="78.3">AVSS</text>
<text x="128.6" y="80.9">+3.3VA</text>
<text x="151.3" y="79.9">GNDA</text>
<text x="170.4" y="79.6">DNC</text>
<text x="170.4" y="82.1">AVDD_ADC</text>
<text x="221.7" y="82.1">D1M</text>
<text x="221.9" y="79.6">D1P</text>
<text x="25.4" y="85.6">Conn_Coaxial</text>
<text x="70.1" y="86">INM5</text>
<text x="70.1" y="88.5">INM4</text>
<text x="103.5" y="86">CW_IP_OUTM</text>
<text x="110.4" y="88.5">AVDD</text>
<text x="145.8" y="89.8">GNDD</text>
<text x="170.4" y="84.7">SDATA</text>
<text x="170.4" y="87.2">CLKP_ADC</text>
<text x="170.4" y="89.8">CLKM_ADC</text>
<text x="214.9" y="87.2">DVDD_LDO2</text>
<text x="220.7" y="84.7">DVDD</text>
<text x="220.8" y="89.8">DVSS</text>
<text x="276.9" y="89.8">C77</text>
<text x="11.4" y="92.3">GNDA</text>
<text x="70.1" y="91">INM3</text>
<text x="70.1" y="93.6">INM2</text>
<text x="110.4" y="91">AVDD</text>
<text x="110.5" y="93.6">AVSS</text>
<text x="170.4" y="92.3">AVDD_ADC</text>
<text x="170.4" y="94.8">REFM</text>
<text x="214.9" y="92.3">DVDD_LDO1</text>
<text x="220.7" y="94.8">DVDD</text>
<text x="250.1" y="93.6">GNDD</text>
<text x="268" y="94.8">C78</text>
<text x="276.9" y="92.3">0.1u</text>
<text x="20.3" y="99.9">C11</text>
<text x="25.4" y="99.9">C12</text>
<text x="30.5" y="99.9">C13</text>
<text x="35.6" y="99.9">C9</text>
<text x="40.6" y="99.9">C5</text>
<text x="45.7" y="99.9">C35</text>
<text x="50.8" y="99.9">C34</text>
<text x="55.9" y="101.2">C10</text>
<text x="70.1" y="96.1">INM1</text>
<text x="70.1" y="98.7">AVSS</text>
<text x="70.1" y="101.2">AVSS</text>
<text x="110.5" y="101.2">AVSS</text>
<text x="110.5" y="98.7">AVSS</text>
<text x="110.5" y="96.1">AVSS</text>
<text x="170.4" y="97.4">DNC</text>
<text x="170.4" y="99.9">LDO_EN</text>
<text x="221.7" y="97.4">D8M</text>
<text x="221.9" y="99.9">D8P</text>
<text x="268" y="97.4">0.1u</text>
<text x="20.3" y="102.5">15n</text>
<text x="25.4" y="102.5">15n</text>
<text x="30.5" y="102.5">15n</text>
<text x="35.6" y="102.5">15n</text>
<text x="40.6" y="102.5">15n</text>
<text x="45.7" y="102.5">15n</text>
<text x="50.8" y="102.5">15n</text>
<text x="55.9" y="103.7">15n</text>
<text x="70.1" y="103.7">AVSS</text>
<text x="70.1" y="106.3">AVSS</text>
<text x="101.4" y="106.3">CW_IP_AMPINM</text>
<text x="110.5" y="103.7">AVSS</text>
<text x="133.7" y="103.7">+3.3VA</text>
<text x="170.4" y="102.5">TX_SYNC_IN</text>
<text x="170.4" y="105">PDN_ADC</text>
<text x="170.4" y="107.5">SEN</text>
<text x="215" y="107.5">SPI_DIG_EN</text>
<text x="219.5" y="102.5">SDOUT</text>
<text x="221.7" y="105">DNC</text>
<text x="266.6" y="107.5">GNDD</text>
<text x="31.7" y="112.6">GNDA</text>
<text x="70.1" y="108.8">AVSS</text>
<text x="70.1" y="111.4">AVSS</text>
<text x="70.1" y="113.9">AVSS</text>
<text x="101.6" y="108.8">CW_IP_AMPINP</text>
<text x="110.4" y="113.9">AVDD</text>
<text x="110.4" y="111.4">AVDD</text>
<text x="127" y="110.1">GNDA</text>
<text x="170.4" y="110.1">AVDD_ADC</text>
<text x="170.4" y="112.6">AVDD_ADC</text>
<text x="216.6" y="110.1">LDO_SETV</text>
<text x="221.7" y="112.6">DNC</text>
<text x="144.6" y="119">GNDD</text>
<text x="163.8" y="119">C39</text>
<text x="170.4" y="115.2">VREF_IN</text>
<text x="220.8" y="115.2">REFP</text>
<text x="53.3" y="122.8">GNDA</text>
<text x="140.6" y="124.8">+3.3V</text>
<text x="163.8" y="121.5">0.1u</text>
<text x="31.7" y="126.6">+5VA</text>
<text x="157.4" y="130.4">GNDA</text>
<text x="38.1" y="135.5">C36</text>
<text x="147.3" y="138">FerriteBead</text>
<text x="147.3" y="135.4">FB11</text>
<text x="201.7" y="137.3">0</text>
<text x="212" y="137.3">200</text>
<text x="229.9" y="136.8">C40</text>
<text x="16.8" y="143.1">+1.8VA</text>
<text x="38.1" y="138">0.1u</text>
<text x="194.3" y="141.8">GNDA</text>
<text x="199.7" y="140.1">JPG2</text>
<text x="212.3" y="140.1">R2</text>
<text x="229.9" y="139.3">0.1u</text>
<text x="31.7" y="148.2">GNDA</text>
<text x="144.4" y="149.2" transform="rotate(-90 144.4 149.2)">V+</text>
<text x="149.8" y="148.2">XO32</text>
<text x="151.1" y="145.7">X1</text>
<text x="223.5" y="148.2">GNDA</text>
<text x="24.1" y="155.8">C18</text>
<text x="34.3" y="155.8">C19</text>
<text x="45.7" y="155.8">C20</text>
<text x="57.2" y="155.8">C21</text>
<text x="68.6" y="155.8">C22</text>
<text x="78.7" y="155.8">C23</text>
<text x="125.7" y="155.8">C15</text>
<text x="138.7" y="152">EN</text>
<text x="144.4" y="156" transform="rotate(-90 144.4 156)">GND</text>
<text x="144.5" y="152">OUT</text>
<text x="160.8" y="155">49.9</text>
<text x="198.5" y="155.3">JPG1</text>
<text x="200.5" y="152.5">0</text>
<text x="212" y="152.5">200</text>
<text x="212.3" y="155.3">R3</text>
<text x="229.9" y="152">C41</text>
<text x="229.9" y="154.5">0.1u</text>
<text x="24.1" y="158.3">0.1u</text>
<text x="34.3" y="158.3">0.1u</text>
<text x="45.7" y="158.3">0.1u</text>
<text x="57.2" y="158.3">0.1u</text>
<text x="68.6" y="158.3">0.1u</text>
<text x="78.7" y="158.3">0.1u</text>
<text x="125.7" y="158.3">0.1u</text>
<text x="161.5" y="157.8">R1</text>
<text x="194.3" y="157.1">GNDA</text>
<text x="92.9" y="163.4">+1.8VD</text>
<text x="119.2" y="167.2">GNDD</text>
<text x="140.8" y="167.2">GNDD</text>
<text x="223.5" y="164.7">GNDA</text>
<text x="16.8" y="172.3">+3.3VA</text>
<text x="17.7" y="168.5">GNDA</text>
<text x="95.3" y="176.1">C37</text>
<text x="95.3" y="178.7">0.1u</text>
<text x="105.4" y="176.1">C38</text>
<text x="105.4" y="178.7">0.1u</text>
<text x="24.1" y="183.7">C24</text>
<text x="34.3" y="183.7">C25</text>
<text x="45.7" y="183.7">C26</text>
<text x="57.2" y="183.7">C27</text>
<text x="68.6" y="183.7">C28</text>
<text x="24.1" y="186.3">0.1u</text>
<text x="34.3" y="186.3">0.1u</text>
<text x="45.7" y="186.3">0.1u</text>
<text x="57.2" y="186.3">0.1u</text>
<text x="68.6" y="186.3">0.1u</text>
<text x="93.8" y="188.8">GNDD</text>
<text x="17.7" y="197.7">GNDA</text>
</g>
<g font-size="1.8" fill="#a90000">
<text x="17.1" y="27.7">2</text>
<text x="21.3" y="24.8" transform="rotate(-90 21.3 24.8)">1</text>
<text x="64.8" y="29">A1</text>
<text x="118" y="29">H5</text>
<text x="21.3" y="33.7" transform="rotate(-90 21.3 33.7)">1</text>
<text x="64.8" y="31.5">A2</text>
<text x="64.8" y="34">A3</text>
<text x="118" y="34">H3</text>
<text x="118" y="31.5">H4</text>
<text x="165" y="30.2">H6</text>
<text x="165" y="32.8">H7</text>
<text x="165" y="35.3">H8</text>
<text x="228.5" y="35.3">R8</text>
<text x="228.5" y="32.8">R9</text>
<text x="17.1" y="36.6">2</text>
<text x="64.8" y="36.6">A4</text>
<text x="64.8" y="39.1">A5</text>
<text x="64.8" y="41.7">A6</text>
<text x="118" y="39.1">H1</text>
<text x="118" y="36.6">H2</text>
<text x="118" y="41.7">G9</text>
<text x="165" y="37.8">H9</text>
<text x="165.2" y="40.4">J1</text>
<text x="228.5" y="40.4">R6</text>
<text x="228.5" y="37.8">R7</text>
<text x="17.1" y="45.5">2</text>
<text x="21.3" y="42.6" transform="rotate(-90 21.3 42.6)">1</text>
<text x="64.8" y="44.2">A7</text>
<text x="64.8" y="46.7">A8</text>
<text x="118" y="46.7">G7</text>
<text x="118" y="44.2">G8</text>
<text x="165.2" y="42.9">J2</text>
<text x="165.2" y="45.5">J3</text>
<text x="228.5" y="45.5">R4</text>
<text x="228.5" y="42.9">R5</text>
<text x="17.1" y="53.1">2</text>
<text x="21.3" y="50.2" transform="rotate(-90 21.3 50.2)">1</text>
<text x="64.7" y="51.8">B1</text>
<text x="64.8" y="49.3">A9</text>
<text x="118" y="51.8">G5</text>
<text x="118" y="49.3">G6</text>
<text x="165.2" y="48">J4</text>
<text x="165.2" y="50.5">J5</text>
<text x="165.2" y="53.1">J6</text>
<text x="228.5" y="53.1">R1</text>
<text x="228.5" y="50.5">R2</text>
<text x="228.5" y="48">R3</text>
<text x="21.3" y="57.9" transform="rotate(-90 21.3 57.9)">1</text>
<text x="64.7" y="54.4">B2</text>
<text x="64.7" y="56.9">B3</text>
<text x="64.7" y="59.4">B4</text>
<text x="118" y="59.4">G2</text>
<text x="118" y="56.9">G3</text>
<text x="118" y="54.4">G4</text>
<text x="165.2" y="55.6">J7</text>
<text x="165.2" y="58.2">J8</text>
<text x="228.5" y="58.2">P8</text>
<text x="228.5" y="55.6">P9</text>
<text x="17.1" y="60.7">2</text>
<text x="21.3" y="65.5" transform="rotate(-90 21.3 65.5)">1</text>
<text x="64.7" y="62">B5</text>
<text x="64.7" y="64.5">B6</text>
<text x="118" y="62">G1</text>
<text x="118.1" y="64.5">F9</text>
<text x="165" y="63.2">K1</text>
<text x="165" y="65.8">K2</text>
<text x="165.2" y="60.7">J9</text>
<text x="228.5" y="65.8">P5</text>
<text x="228.5" y="63.2">P6</text>
<text x="228.5" y="60.7">P7</text>
<text x="17.1" y="68.3">2</text>
<text x="64.7" y="67.1">B7</text>
<text x="64.7" y="69.6">B8</text>
<text x="118.1" y="69.6">F7</text>
<text x="118.1" y="67.1">F8</text>
<text x="165" y="68.3">K3</text>
<text x="165" y="70.9">K4</text>
<text x="228.5" y="70.9">P3</text>
<text x="228.5" y="68.3">P4</text>
<text x="17.1" y="75.9">2</text>
<text x="21.3" y="73.1" transform="rotate(-90 21.3 73.1)">1</text>
<text x="64.7" y="72.1">B9</text>
<text x="64.7" y="74.7">C1</text>
<text x="64.7" y="77.2">C2</text>
<text x="118.1" y="77.2">F4</text>
<text x="118.1" y="74.7">F5</text>
<text x="118.1" y="72.1">F6</text>
<text x="165" y="73.4">K5</text>
<text x="165" y="75.9">K6</text>
<text x="228.5" y="75.9">P1</text>
<text x="228.5" y="73.4">P2</text>
<text x="17.1" y="83.6">2</text>
<text x="21.3" y="80.7" transform="rotate(-90 21.3 80.7)">1</text>
<text x="64.7" y="79.8">C3</text>
<text x="64.7" y="82.3">C4</text>
<text x="118.1" y="82.3">F2</text>
<text x="118.1" y="79.8">F3</text>
<text x="165" y="78.5">K7</text>
<text x="165" y="81">K8</text>
<text x="165" y="83.6">K9</text>
<text x="228.5" y="83.6">N7</text>
<text x="228.5" y="81">N8</text>
<text x="228.5" y="78.5">N9</text>
<text x="64.7" y="84.8">C5</text>
<text x="64.7" y="87.4">C6</text>
<text x="64.7" y="89.9">C7</text>
<text x="118.1" y="89.9">E8</text>
<text x="118.1" y="87.4">E9</text>
<text x="118.1" y="84.8">F1</text>
<text x="165.1" y="86.1">L1</text>
<text x="165.1" y="88.6">L2</text>
<text x="228.5" y="88.6">N5</text>
<text x="228.5" y="86.1">N6</text>
<text x="64.7" y="92.5">C8</text>
<text x="64.7" y="95">C9</text>
<text x="118.1" y="95">E6</text>
<text x="118.1" y="92.5">E7</text>
<text x="165.1" y="91.2">L3</text>
<text x="165.1" y="93.7">L4</text>
<text x="228.5" y="93.7">N3</text>
<text x="228.5" y="91.2">N4</text>
<text x="64.7" y="97.5">D1</text>
<text x="64.7" y="100.1">D2</text>
<text x="118.1" y="100.1">E4</text>
<text x="118.1" y="97.5">E5</text>
<text x="165.1" y="96.3">L5</text>
<text x="165.1" y="98.8">L6</text>
<text x="165.1" y="101.3">L7</text>
<text x="228.4" y="101.3">M9</text>
<text x="228.5" y="98.8">N1</text>
<text x="228.5" y="96.3">N2</text>
<text x="64.7" y="102.6">D3</text>
<text x="64.7" y="105.2">D4</text>
<text x="64.7" y="107.7">D5</text>
<text x="118.1" y="107.7">E1</text>
<text x="118.1" y="105.2">E2</text>
<text x="118.1" y="102.6">E3</text>
<text x="165.1" y="103.9">L8</text>
<text x="165.1" y="106.4">L9</text>
<text x="228.4" y="106.4">M7</text>
<text x="228.4" y="103.9">M8</text>
<text x="64.7" y="110.2">D6</text>
<text x="64.7" y="112.8">D7</text>
<text x="118" y="112.8">D8</text>
<text x="118" y="110.2">D9</text>
<text x="164.9" y="109">M1</text>
<text x="164.9" y="111.5">M2</text>
<text x="228.4" y="111.5">M5</text>
<text x="228.4" y="109">M6</text>
<text x="164.9" y="114">M3</text>
<text x="228.4" y="114">M4</text>
<text x="143.3" y="145.5" transform="rotate(-90 143.3 145.5)">4</text>
<text x="136.5" y="150.9">1</text>
<text x="149.2" y="150.9">3</text>
<text x="143.3" y="158.2" transform="rotate(-90 143.3 158.2)">2</text>
</g>
<g font-size="1.8" fill="#009600">
<text x="145.4" y="63.3">+3.3VA</text>
<text x="139.9" y="82.4">GNDA</text>
</g>
<g font-size="1.8" fill="#0000c2">
<text x="135.8" y="99.7">Internal</text>
<text x="144.3" y="99.7">pulldown</text>
<text x="247" y="107.5">Internal</text>
<text x="255.5" y="107.5">pullup</text>
<text x="245.8" y="110.3">Internal</text>
<text x="254.3" y="110.3">pulldown</text>
<text x="193.1" y="154.6" transform="rotate(-90 193.1 154.6)">SHORT BOTH FOR MAX GAIN</text>
</g>
</svg>
